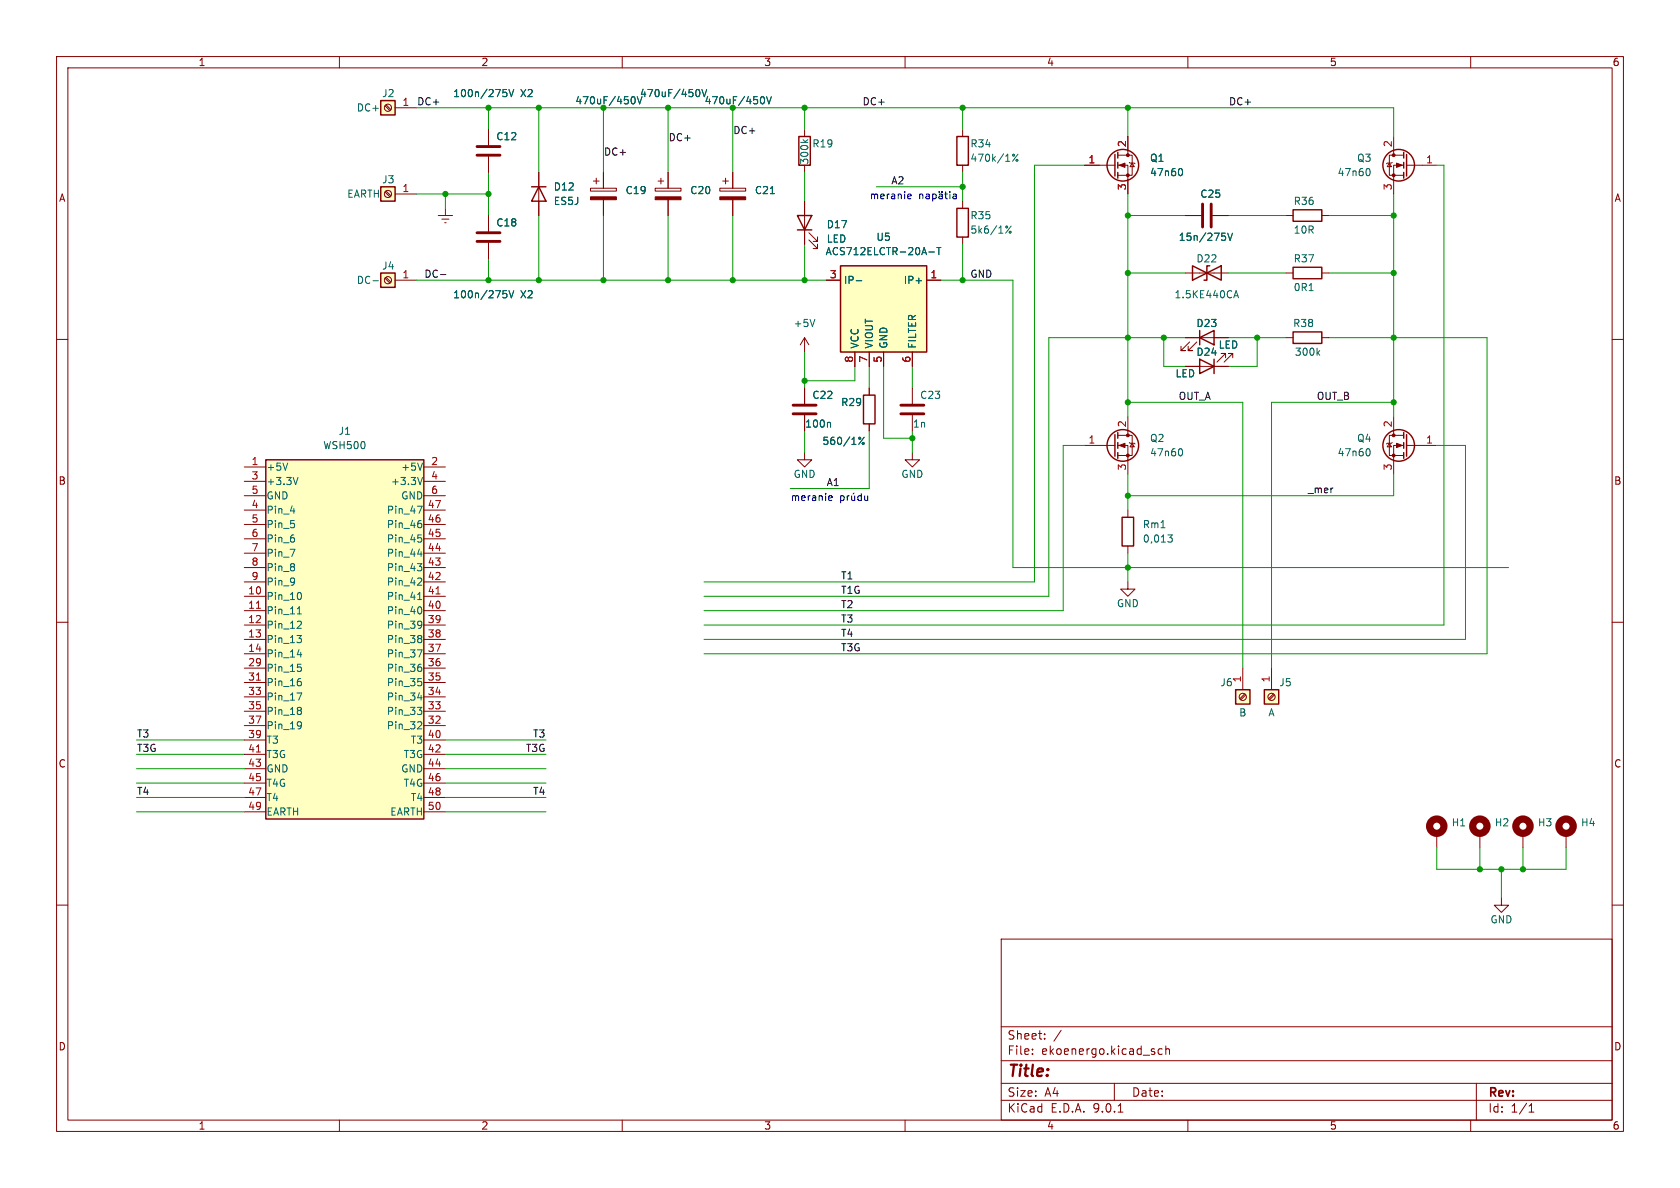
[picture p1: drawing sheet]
<svg xmlns="http://www.w3.org/2000/svg" width="297mm" height="210mm" viewBox="0 0 297 210" stroke-linecap="round" stroke-linejoin="round" font-family="sans-serif">
<g fill="none" stroke="#840000" stroke-width=".18">
<path d="M10 10h277v190h-277zM12 12h273v186h-273zM60 10v2M110 10v2M160 10v2M210 10v2M260 10v2M86.4 38.1v2.8M95.2 30.5v7.6M104.4 33.3h4.6v.5h-4.6zM104.9 32h1M105.4 31.5v1"/>
<path d="M106.7 30.5v2.8M106.7 35.3v2.8M115.8 33.3h4.6v.5h-4.6zM116.3 32h1M116.8 31.5v1M118.1 30.5v2.8M118.1 35.3v2.8M170.2 22.9v1.2M170.2 29.2v1.3M170.2 35.6v1.2M191.8 29.2h5.3M197.6 27.4h2.6v3.6h-2.6"/>
<path d="M197.6 29.2h1.8v5.1M199.4 24.1v3.3M199.6 28.7l.2 .1h.7l.2 .2M200.2 28.8l.3 .7h-.7zM86.4 42.9v2.8M170.2 41.9v1.3M209.5 59.7h7.7M10 60h2M161.3 68.6v2.8M161.3 73.4v2.8M209.5 64.8h7.7M210.3 60.5l-1.5 1.5h.7h-.7v-.8"/>
<path d="M211.6 60.5l-1.5 1.5h.7h-.7v-.8M216.7 63.2v-.7h-.8h.8l-1.6 1.5M217.9 63.2v-.7h-.7h.7l-1.5 1.5M285 60h2M161.3 80v1.3h1.3l-1.3 1.3-1.3-1.3h1.3M10 110h2M199.4 102.9v1.2h1.3l-1.3 1.3-1.3-1.3h1.3M285 110h2M254 147.3v2.6M10 160h2M177 166h108v32h-108zM285 160h2"/>
<path d="M60 198v2M110 198v2M160 198v2M177 194.5h108M177 191.5h108M177 187.5h108M177 181.5h108M182.5 186.3v.1M182.5 185.5v.1M184.7 183.6v.1M184.7 182.8v.1M187.6 182.1l-1.3 2"/>
<path d="M197 191.5v3M197.7 196.6h.8M205.5 185.5l-.5-.1-.3 .3v.4l.2 .2h.6M206.1 185.5l.2-.1 .4 .1v.9M206.1 184.9v1.5M210 198v2M260 198v2M261 191.5v6.5M270.3 196.6h.9M270.3 195.5l.4-.4v1.5"/>
</g>
<g fill="#840000" stroke="#840000" stroke-width=".18">
<path d="M115.8 34.8h4.6v.5h-4.6z"/>
<path d="M197.9 29.2l1-.4v.8z"/>
<path d="M104.4 34.8h4.6v.5h-4.6z"/>
<circle cx="199.4" cy="27.4" r=".25"/>
<circle cx="199.4" cy="31" r=".25"/>
</g>
<g fill="none" stroke="#006464" stroke-width=".18">
<path d="M111.8 17.2l.1-.1a.68 .68 0 0 1 .4 .6 .68 .68 0 0 1-.4 .7l-.1-.1M112.7 17.1l.4 1.3 .4-1.3M123.2 15.9l.1-.1a.68 .68 0 0 1 .4 .7 .68 .68 0 0 1-.4 .6l-.1-.1M124.1 15.8l.4 1.3 .4-1.3M178.8 39.9l-1 1.3M180 27.2l-1 1.3M208.6 29.8a.68 .68 0 0 1 .5 .6 .68 .68 0 0 1-.5 .7M89 51.4h.6M89.1 51.9h.3l.2 .2-.1 .5h-.4M90 51.4l.4 1.2 .4-1.2M177.9 40l.1-.1 .2 .2-.2 .2h-.1"/>
<circle cx="179.2" cy="27.4" r=".18"/>
<circle cx="179.8" cy="28.3" r=".18"/>
<circle cx="178.6" cy="41" r=".18"/>
</g>
<g fill="none" stroke="#840000" stroke-width=".25">
<path d="M94 33h2.5M95.2 33l1.3 2.6h-2.5zM169.2 24.1h2v5.1h-2zM169.2 36.8h2v5.1h-2zM197.1 27.3v3.8M197.6 26.9v1M197.6 28.7v1M197.6 30.5v1M212.1 59.7l2.5-1.3v2.6zM212.1 58.4v2.6M212.1 63.5l2.5 1.3-2.5 1.2zM214.6 63.5v2.5"/>
<circle cx="198.5" cy="29.2" r="2.79"/>
</g>
<path d="M84.3 41.1h4.1M84.3 42.7h4.1M159.3 71.6h4M159.3 73.2h4" fill="none" stroke="#840000" stroke-width=".51"/>
<circle cx="254" cy="146" r="1.27" fill="none" stroke="#840000" stroke-width="1.3"/>
<path d="M148.6 47h15.2v15.2h-15.2z" fill="#ffffc2"/>
<path d="M141 38.1h2.5l-1.3 2.5zM141.2 24.1h2.1v5.1h-2.1zM141 40.6h2.5M148.6 47h15.2v15.2h-15.2zM228.6 58.7h5.1v2h-5.1z" fill="none" stroke="#840000" stroke-width=".25"/>
<g fill="none" stroke="#840000" stroke-width=".18">
<path d="M127.3 33.3h4.5v.5h-4.5zM127.8 32h1M128.3 31.5v1M129.5 30.5v2.8M129.5 35.3v2.8M142.2 22.9v1.2M142.2 29.2v1.3M142.2 35.6v7.6M143 42.4l1.5 1.5v-.7v.7h-.7M143 41.1l1.5 1.6v-.8v.8h-.7M146 49.5h2.6M163.8 49.5h2.6"/>
<path d="M227.3 59.7h1.3M233.7 59.7h1.2M151.1 62.2v2.6M153.7 62.2v2.6M156.2 62.2v2.6M161.3 62.2v2.6"/>
</g>
<path d="M134.6 17.2l.1-.1a.68 .68 0 0 1 .5 .6 .68 .68 0 0 1-.5 .7l-.1-.1M135.5 17.1l.4 1.3 .5-1.3M136.2 34.2h.7M142 24.7l.5 .5M142.8 24.7l-.5 .3M151.4 49.6h.9M164.2 44.5h1M165.6 43.8h.7M166 43.8v1.2M233 62.3l.3 .5M233.3 62l-.5 .4" fill="none" stroke="#006464" stroke-width=".18"/>
<path d="M127.3 34.8h4.5v.5h-4.5z" fill="#840000" stroke="#840000" stroke-width=".18"/>
<path d="M223.5 121.9h2.6v2.6h-2.6z" fill="#ffffc2"/>
<g fill="none" stroke="#840000" stroke-width=".25">
<path d="M228.6 37.1h5.1v2h-5.1zM248.2 26.9v1M248.2 28.7v1M248.2 30.5v1M248.7 27.3v3.8M210.8 47l2.6 1.3-2.6 1.2zM213.4 48.3l2.5-1.3v2.5zM213.9 47h-.5v2.5h-.5M228.6 47.2h5.1v2.1h-5.1zM152.7 69.9h2v5h-2zM197.1 76.8v3.8M197.6 76.5v1"/>
<path d="M197.6 78.2v1M248.2 76.5v1M248.2 78.2v1M248.7 76.8v3.8M197.6 80v1M198.4 91.4h2v5.1h-2zM248.2 80v1M223.5 121.9h2.6v2.6h-2.6z"/>
<circle cx="247.3" cy="29.2" r="2.79"/>
<circle cx="198.5" cy="78.7" r="2.79"/>
<circle cx="247.3" cy="78.7" r="2.79"/>
</g>
<g fill="none" stroke="#840000" stroke-width=".18">
<path d="M209.5 38.1h2.8M214.4 38.1h2.8M227.3 38.1h1.3M233.7 38.1h1.2M245.6 28.8l.4 .7h-.8zM246.1 28.7l-.1 .1h-.8l-.1 .2M246.4 24.1v3.3M248.2 27.4h-2.6v3.6h2.6M248.2 29.2h-1.8v5.1M248.7 29.2h5.3M209.5 48.3h7.7M227.3 48.3h1.3"/>
<path d="M233.7 48.3h1.2M142.2 68.6v2.8M142.2 73.4v2.8M153.7 68.6v1.3M153.7 74.9v1.3M191.8 78.7h5.3M197.6 77h2.6v3.5h-2.6M197.6 78.7h1.8v5.1M199.4 73.7v3.3M199.6 78.2l.2 .2h.7l.2 .1M200.2 78.4l.3 .6h-.7zM245.6 78.4l.4 .6h-.8z"/>
<path d="M246.1 78.2l-.1 .2h-.8l-.1 .1M246.4 73.7v3.3M248.2 77h-2.6v3.5h2.6M248.2 78.7h-1.8v5.1M248.7 78.7h5.3M142.2 80v1.3h1.3l-1.3 1.3-1.2-1.3h1.2M199.4 90.2v1.2M199.4 96.5v1.3M224.8 118.1v3.8M225.1 122.7l-.8 .8M225.3 122.8l-.8 .9"/>
<circle cx="224.8" cy="123.2" r=".63"/>
</g>
<g fill="#840000" stroke="#840000" stroke-width=".18">
<path d="M246.9 28.8l1 .4-1 .4z"/>
<path d="M197.9 78.7l1-.3v.7z"/>
<path d="M246.9 78.4l1 .3-1 .4z"/>
<circle cx="246.4" cy="27.4" r=".25"/>
<circle cx="246.4" cy="31" r=".25"/>
<circle cx="199.4" cy="77" r=".25"/>
<circle cx="199.4" cy="80.5" r=".25"/>
<circle cx="246.4" cy="77" r=".25"/>
<circle cx="246.4" cy="80.5" r=".25"/>
</g>
<g fill="none" stroke="#006464" stroke-width=".18">
<path d="M241.8 29.8a.68 .68 0 0 1 .4 .6 .68 .68 0 0 1-.4 .7M216 41.2h.6M216.4 41.7l.3 .2v.3l-.3 .3M217 41.2l.5 1.3 .4-1.3M218.1 52.6l.4-1.2 .5 1.2M218.2 52.3h.6M231.4 51.4h.8M146.6 74.7l.2 .1v.7M152.8 77.3l-1 1.3M208.6 79.3a.68 .68 0 0 1 .5 .7 .68 .68 0 0 1-.5 .6M241.8 79.3a.68 .68 0 0 1 .4 .7 .68 .68 0 0 1-.4 .6M205.2 93.3h.8"/>
<path d="M206.5 94.6h.7l-.4 .4 .4 .2v.4l-.2 .2h-.4"/>
<circle cx="152" cy="77.5" r=".18"/>
<circle cx="152.6" cy="78.4" r=".18"/>
</g>
<path d="M212.6 36.1v4M214.1 36.1v4M140.2 71.6h4.1M140.2 73.2h4.1" fill="none" stroke="#840000" stroke-width=".51"/>
<path d="M67.3 48.3h2.5v2.5h-2.5z" fill="#ffffc2"/>
<path d="M67.3 48.3h2.5v2.5h-2.5z" fill="none" stroke="#840000" stroke-width=".25"/>
<g fill="none" stroke="#840000" stroke-width=".18">
<path d="M68.1 49.2l.8 .8M68.2 49l.9 .9M69.8 49.5h3.9M142.2 59.7l-.7 1.3M142.2 59.7l.8 1.3M142.2 59.7v2.5"/>
<circle cx="68.6" cy="49.5" r=".63"/>
</g>
<path d="M65.9 49.6h1M144.1 56.5l-.5 1.2" fill="none" stroke="#006464" stroke-width=".18"/>
<path d="M218.4 121.9h2.6v2.6h-2.6z" fill="#ffffc2"/>
<path d="M218.4 121.9h2.6v2.6h-2.6z" fill="none" stroke="#840000" stroke-width=".25"/>
<g fill="none" stroke="#840000" stroke-width=".18">
<path d="M219.7 118.1v3.8M220 122.7l-.8 .8M220.2 122.8l-.8 .9"/>
<circle cx="219.7" cy="123.2" r=".63"/>
</g>
<path d="M47 81.3h27.9v63.5h-27.9z" fill="#ffffc2"/>
<path d="M47 81.3h27.9v63.5h-27.9z" fill="none" stroke="#840000" stroke-width=".25"/>
<g fill="none" stroke="#840000" stroke-width=".18">
<path d="M86.4 22.9v2.8M86.4 27.7v2.8M43.2 82.6h3.8M43.2 85.1h3.8M43.2 87.6h3.8M43.2 90.2h3.8M43.2 92.7h3.8M43.2 95.3h3.8M43.2 97.8h3.8M74.9 82.6h3.8M74.9 85.1h3.8M74.9 87.6h3.8"/>
<path d="M74.9 90.2h3.8M74.9 92.7h3.8M74.9 95.3h3.8M74.9 97.8h3.8M43.2 100.3h3.8M43.2 102.9h3.8M43.2 105.4h3.8M43.2 108h3.8M43.2 110.5h3.8M43.2 113h3.8M43.2 115.6h3.8M43.2 118.1h3.8"/>
<path d="M74.9 100.3h3.8M74.9 102.9h3.8M74.9 105.4h3.8M74.9 108h3.8M74.9 110.5h3.8M74.9 113h3.8M74.9 115.6h3.8M74.9 118.1h3.8M43.2 120.7h3.8M43.2 123.2h3.8M43.2 125.7h3.8M43.2 128.3h3.8"/>
<path d="M43.2 130.8h3.8M43.2 133.4h3.8M43.2 135.9h3.8M43.2 138.4h3.8M74.9 120.7h3.8M74.9 123.2h3.8M74.9 125.7h3.8M74.9 128.3h3.8M74.9 130.8h3.8M74.9 133.4h3.8M74.9 135.9h3.8M74.9 138.4h3.8"/>
<path d="M43.2 141h3.8M43.2 143.5h3.8M74.9 141h3.8M74.9 143.5h3.8M261.6 147.3v2.6M265.4 158.8v1.2h1.3l-1.3 1.3-1.2-1.3h1.2M269.2 147.3v2.6M276.9 147.3v2.6"/>
</g>
<g fill="none" stroke="#006464" stroke-width=".18">
<path d="M89 15.8h.6M89.1 16.3h.3l.2 .2v.5l-.5 .1M90 15.8l.4 1.3 .4-1.3M50.9 81.9l-.5 1.2M51.3 97.1h.8l-.5 1.3M51.3 90.3h.8M52.7 84.4l-.4 1.3M73.8 89.5h.8l-.5 1.2M73.8 99.6h.8l-.5 .5M73.8 97.9h.8M73.9 94.6h.6M74.2 92h.2"/>
<path d="M74.3 92.5l.3 .2v.3l-.3 .3M74.3 95l.3 .3v.3l-.3 .2M74.4 97.5v.9M74.7 81.9l-.4 1.2M74.7 84.4l-.4 1.3M52.5 112.3h.8l-.4 .5M52.6 108.5h.7M52.6 115.7h.7M52.6 117.4h.6M52.7 107.6l.2-.3v1.2M52.9 120h.3M53 104.7a.79 .79 0 0 1 0 1.3"/>
<path d="M53 109.8l.3 .2-.1 .3-.7 .8h.8M53 112.8l.3 .3v.3l-.3 .2M53 117.9l.3 .2v.3l-.3 .3M53.2 115.3v.8M73.8 114.9h.8l-.5 1.2M73.8 106h.8M73.9 120h.6M74 105l.2-.3v1.3M74.2 117.4h.2M74.3 107.3a.79 .79 0 0 1 0 1.2M74.3 100.1l.3 .3v.3l-.3 .2M74.3 102.2l.3 .2-.1 .3-.7 .7h.8"/>
<path d="M74.3 109.8l.2 .1a1.03 1.03 0 0 1-.2 1.1M74.3 112.3l.3 .3-.3 .3 .3 .2v.3l-.3 .2M74.3 117.9l.3 .2v.3l-.3 .3M74.6 110.3l-.3 .3M52.5 122.5h.8l-.5 1.3M53 120.4l.3 .3v.3l-.3 .2M53 125l.3 .3-.3 .3 .3 .2v.3l-.3 .2M53 127.6l.2 .1a1.03 1.03 0 0 1-.2 1.1M53.3 128.1l-.3 .3M73.8 125h.8l-.5 .5M73.8 123.3h.8M74.3 120.4l.3 .3v.3l-.3 .2"/>
<path d="M74.3 125.5l.3 .3v.3l-.3 .2M74.3 127.6l.3 .2-.1 .3-.7 .7h.8M74.4 122.9v.9"/>
</g>
<path d="M45.3 107.5h.8M77.1 105h.7M45.3 120.2h.8M45.3 132.9h.8" fill="none" stroke="#a90000" stroke-width=".18"/>
<g fill="none" stroke="#840000" stroke-width="1.3">
<circle cx="261.6" cy="146" r="1.27"/>
<circle cx="269.2" cy="146" r="1.27"/>
<circle cx="276.9" cy="146" r="1.27"/>
</g>
<path d="M84.3 25.9h4.1M84.3 27.4h4.1" fill="none" stroke="#840000" stroke-width=".51"/>
<path d="M67.3 17.8h2.5v2.5h-2.5z" fill="#ffffc2"/>
<path d="M67.3 17.8h2.5v2.5h-2.5z" fill="none" stroke="#840000" stroke-width=".25"/>
<g fill="none" stroke="#840000" stroke-width=".18">
<path d="M68.1 18.7l.8 .9M68.2 18.5l.9 .9M69.8 19.1h3.9"/>
<circle cx="68.6" cy="19" r=".63"/>
</g>
<path d="M67.3 33h2.5v2.6h-2.5z" fill="#ffffc2"/>
<path d="M67.3 33h2.5v2.6h-2.5z" fill="none" stroke="#840000" stroke-width=".25"/>
<g fill="none" stroke="#840000" stroke-width=".18">
<path d="M68.1 34l.8 .8M68.2 33.8l.9 .8M69.8 34.3h3.9M77.5 38.1h2.5M78.1 38.7h1.3M78.6 39.4h.3M78.7 36.8v1.3M86.4 22.9v2.8M86.4 27.7v2.8M86.4 38.1v2.8M95.2 30.5v2.5M95.2 35.6v2.5"/>
<path d="M106.7 30.5v2.8M106.7 35.3v2.8M118.1 30.5v2.8M118.1 35.3v2.8M129.5 30.5v2.8M129.5 35.3v2.8M142.2 35.6v2.5M191.8 29.2h2.5M199.4 24.1v2.6M199.4 31.8v2.5M209.5 38.1h2.8M214.4 38.1h2.8"/>
<path d="M86.4 42.9v2.8M142.2 40.6v2.6M146 49.5h2.6M163.8 49.5h2.6M209.5 59.7h2.6M214.6 59.7h2.6M142.2 68.6v2.8M142.2 73.4v2.8M151.1 62.2v2.6M153.7 62.2v2.6M153.7 68.6v1.3M153.7 74.9v1.3"/>
<path d="M156.2 62.2v2.6M161.3 62.2v2.6M209.5 64.8h2.6M214.6 64.8h2.6"/>
<circle cx="68.6" cy="34.3" r=".63"/>
</g>
<path d="M77.9 48.5h.9" fill="none" stroke="#0f0f0f" stroke-width=".18"/>
<g fill="none" stroke="#009600" stroke-width=".18">
<path d="M73.7 19.1h172.7v5M86.4 19.1v3.8M95.2 19.1v11.4M106.7 19.1v11.4M118.1 19.1v11.4M129.5 19.1v11.4M142.2 19.1v3.8M170.2 19.1v3.8M199.4 19.1v5M73.7 34.3h12.7M78.7 34.3v2.5M86.4 30.5v7.6"/>
<path d="M95.2 38.1v11.4M106.7 38.1v11.4M118.1 38.1v11.4M129.5 38.1v11.4M142.2 30.5v5.1M154.9 33h15.3M170.2 30.5v5.1M191.8 29.2h-8.9v73.7h-58.4M199.4 34.3v39.4M199.4 38.1h10.1M217.2 38.1h10.1M234.9 38.1h11.5"/>
<path d="M246.4 34.3v39.4M254 29.2h1.3v81.3h-130.8M73.7 49.5h72.3M86.4 45.7v3.8M142.2 43.2v6.3M166.4 49.5h12.7v50.8h87.6M170.2 43.2v6.3M199.4 48.3h10.1M205.7 59.7v5.1h3.8M209.5 59.7h-24.1v45.7h-60.9M217.2 59.7h10.1M217.2 48.3h10.1"/>
<path d="M222.2 59.7v5.1h-5M234.9 59.7h28v55.9h-138.4M234.9 48.3h11.5M142.2 62.2v6.4M142.2 76.2v3.8M151.1 64.8v2.5h-8.9M153.7 64.8v3.8M153.7 76.2v10.2h-14M156.2 64.8v12.7h5.1M161.3 64.8v3.8M161.3 76.2v3.8M191.8 78.7h-3.8v29.3h-63.5"/>
<path d="M199.4 71.1h20.3v47M246.4 71.1h-21.6v47M254 78.7h5.1v34.3h-134.6M199.4 83.8v6.4M199.4 97.8v5.1M246.4 83.8v3.8h-47M24.1 135.9h19.1M24.1 138.4h19.1M24.1 130.8h19.1M24.1 133.4h19.1M78.7 135.9h17.8M78.7 138.4h17.8"/>
<path d="M78.7 130.8h17.8M78.7 133.4h17.8M24.1 141h19.1M24.1 143.5h19.1M78.7 141h17.8M78.7 143.5h17.8M254 149.9v3.8h22.9v-3.8M261.6 149.9v3.8M265.4 153.7v5.1M269.2 149.9v3.8"/>
</g>
<g fill="none" stroke="#0000c2" stroke-width=".18">
<path d="M160.5 35.1h.5M160.5 34.4l.4-.1 .2 .3-.6 .1M162.6 34.4l.2-.1 .3 .1v.7M162.6 34.3v.8M163.7 34.4h.5l.1 .7M164.3 34.6l-.4 .1-.2 .1 .2 .3h.4M164.9 34.4l.4-.1 .2 .2-.1 .6h-.5M164.9 34.3v1.3M166 34.4h.5l.1 .7M166 33.9v.1M166.5 33.9v.1M166.6 34.6l-.4 .1-.2 .1 .2 .3h.4"/>
<path d="M167 34.3h.5M167.2 33.9v1.1l.3 .1M167.9 33.9v.1M167.9 34.3v.8M168.5 34.4h.5l.1 .7M169.1 34.6l-.5 .1-.1 .1 .1 .3h.5M146.6 88.4h.5M146.6 87.7l.3-.1 .2 .3-.6 .2M148.6 87.7l.4-.1 .2 .3-.1 .5h-.5M148.6 87.6v1.3M149.8 87.6v.9M150.1 87.6l-.3 .3"/>
<path d="M150.6 87.6v.8l.3 .1 .2-.1M151 87.2l-.2 .1M151.1 87.6v.9M152.3 87.7l-.4-.1-.2 .3 .1 .5h.5M152.3 87.2v1.3M152.9 87.6v.8l.3 .1 .2-.1M153.4 87.6v.9"/>
</g>
<g fill="none" stroke="#006464" stroke-width=".18">
<path d="M89 15.8h.6M89.1 16.3h.3l.2 .2v.5l-.5 .1M90 15.8l.4 1.3 .4-1.3M111.8 17.2l.1-.1a.68 .68 0 0 1 .4 .6 .68 .68 0 0 1-.4 .7l-.1-.1M112.7 17.1l.4 1.3 .4-1.3M123.2 15.9l.1-.1a.68 .68 0 0 1 .4 .7 .68 .68 0 0 1-.4 .6l-.1-.1M124.1 15.8l.4 1.3 .4-1.3M134.6 17.2l.1-.1a.68 .68 0 0 1 .5 .6 .68 .68 0 0 1-.5 .7l-.1-.1M135.5 17.1l.4 1.3 .5-1.3M136.2 34.2h.7M208.6 29.8a.68 .68 0 0 1 .5 .6 .68 .68 0 0 1-.5 .7M89 51.4h.6"/>
<path d="M89.1 51.9h.3l.2 .2-.1 .5h-.4M90 51.4l.4 1.2 .4-1.2M151.4 49.6h.9M164.2 44.5h1M165.6 43.8h.7M166 43.8v1.2M216 41.2h.6M216.4 41.7l.3 .2v.3l-.3 .3M217 41.2l.5 1.3 .4-1.3M146.6 74.7l.2 .1v.7M152.8 77.3l-1 1.3"/>
<circle cx="152" cy="77.5" r=".18"/>
<circle cx="152.6" cy="78.4" r=".18"/>
</g>
<g fill="#009600" stroke="#009600" stroke-width=".18">
<circle cx="161.3" cy="77.5" r=".46"/>
<circle cx="199.4" cy="48.3" r=".46"/>
<circle cx="199.4" cy="38.1" r=".46"/>
<circle cx="205.7" cy="59.7" r=".46"/>
<circle cx="199.4" cy="59.7" r=".46"/>
<circle cx="199.4" cy="71.1" r=".46"/>
<circle cx="199.4" cy="87.6" r=".46"/>
<circle cx="199.4" cy="100.3" r=".46"/>
<circle cx="170.2" cy="19.1" r=".46"/>
<circle cx="170.2" cy="33" r=".46"/>
<circle cx="142.2" cy="19.1" r=".46"/>
<circle cx="129.5" cy="19.1" r=".46"/>
<circle cx="142.2" cy="67.3" r=".46"/>
<circle cx="142.2" cy="49.5" r=".46"/>
<circle cx="129.5" cy="49.5" r=".46"/>
<circle cx="170.2" cy="49.5" r=".46"/>
<circle cx="269.2" cy="153.7" r=".46"/>
<circle cx="261.6" cy="153.7" r=".46"/>
<circle cx="265.4" cy="153.7" r=".46"/>
<circle cx="86.4" cy="19.1" r=".46"/>
<circle cx="95.2" cy="19.1" r=".46"/>
<circle cx="78.7" cy="34.3" r=".46"/>
<circle cx="106.7" cy="19.1" r=".46"/>
<circle cx="118.1" cy="19.1" r=".46"/>
<circle cx="118.1" cy="49.5" r=".46"/>
<circle cx="106.7" cy="49.5" r=".46"/>
<circle cx="222.2" cy="59.7" r=".46"/>
<circle cx="246.4" cy="59.7" r=".46"/>
<circle cx="246.4" cy="48.3" r=".46"/>
<circle cx="246.4" cy="71.1" r=".46"/>
<circle cx="246.4" cy="38.1" r=".46"/>
<circle cx="199.4" cy="19.1" r=".46"/>
<circle cx="95.2" cy="49.5" r=".46"/>
<circle cx="86.4" cy="49.5" r=".46"/>
<circle cx="86.4" cy="34.3" r=".46"/>
</g>
<text font-size="2.8" fill="#840000" x="178" y="190.9">Title:</text>
<g font-size="2.1" fill="#840000">
<text x="178" y="184">Sheet:</text>
<text x="178" y="186.7">File:</text>
<text x="184.1" y="186.7">ekoenergo.kicad_sch</text>
<text x="178" y="196.9">KiCad</text>
<text x="178" y="194.1">Size:</text>
<text x="184.7" y="194.1">A4</text>
<text x="185.7" y="196.9">E.D.A.</text>
<text x="193.3" y="196.9">9.0.1</text>
<text x="200" y="194.1">Date:</text>
<text x="263" y="194.3">Rev:</text>
<text x="263" y="196.9">Id:</text>
<text x="267.1" y="196.9">1/1</text>
</g>
<g font-size="1.8" fill="#840000">
<text x="35" y="11.9">1</text>
<text x="85" y="11.9">2</text>
<text x="135" y="11.9">3</text>
<text x="185" y="11.9">4</text>
<text x="235" y="11.9">5</text>
<text x="285" y="11.9">6</text>
<text x="10.3" y="35.9">A</text>
<text x="285.3" y="35.9">A</text>
<text x="10.3" y="85.9">B</text>
<text x="285.3" y="85.9">B</text>
<text x="10.3" y="135.9">C</text>
<text x="285.3" y="135.9">C</text>
<text x="10.3" y="185.9">D</text>
<text x="285.3" y="185.9">D</text>
<text x="35" y="199.9">1</text>
<text x="85" y="199.9">2</text>
<text x="135" y="199.9">3</text>
<text x="185" y="199.9">4</text>
<text x="235" y="199.9">5</text>
<text x="285" y="199.9">6</text>
</g>
<g font-size="1.8" fill="#006464">
<text x="67.5" y="17.4">J2</text>
<text x="80" y="17.4">100n/275V</text>
<text x="92" y="17.4">X2</text>
<text x="113" y="17.4">470uF/450V</text>
<text x="63" y="19.9">DC+</text>
<text x="101.6" y="18.6">470uF/450V</text>
<text x="124.5" y="18.6">470uF/450V</text>
<text x="87.6" y="25">C12</text>
<text x="143.1" y="29.2" transform="rotate(-90 143.1 29.2)">300k</text>
<text x="143.5" y="26.3">R19</text>
<text x="171.5" y="26.3">R34</text>
<text x="171.5" y="28.8">470k/1%</text>
<text x="203.2" y="28.8">Q1</text>
<text x="239.8" y="28.8">Q3</text>
<text x="61.3" y="35.2">EARTH</text>
<text x="67.5" y="32.6">J3</text>
<text x="97.8" y="33.9">D12</text>
<text x="110.5" y="34.5">C19</text>
<text x="121.9" y="34.5">C20</text>
<text x="133.4" y="34.5">C21</text>
<text x="203.2" y="31.3">47n60</text>
<text x="212.1" y="35.2">C25</text>
<text x="236.4" y="31.3">47n60</text>
<text x="87.6" y="40.2">C18</text>
<text x="97.8" y="36.4">ES5J</text>
<text x="146.1" y="40.6">D17</text>
<text x="171.5" y="41.5">5k6/1%</text>
<text x="171.5" y="39">R35</text>
<text x="228.6" y="36.4">R36</text>
<text x="228.6" y="41.5">10R</text>
<text x="67.5" y="47.9">J4</text>
<text x="145.9" y="45.3">ACS712ELCTR-20A-T</text>
<text x="146.1" y="43.1">LED</text>
<text x="154.8" y="42.8">U5</text>
<text x="208.3" y="42.8">15n/275V</text>
<text x="211.4" y="46.6">D22</text>
<text x="228.6" y="46.6">R37</text>
<text x="63" y="50.4">DC-</text>
<text x="80" y="52.9">100n/275V</text>
<text x="92" y="52.9">X2</text>
<text x="149.1" y="50.4">IP-</text>
<text x="159.7" y="50.4">IP+</text>
<text x="207.5" y="52.9">1.5KE440CA</text>
<text x="228.6" y="51.7">0R1</text>
<text x="140.2" y="58">+5V</text>
<text x="211.4" y="58">D23</text>
<text x="228.5" y="58">R38</text>
<text x="152" y="61.7" transform="rotate(-90 152 61.7)">VCC</text>
<text x="154.5" y="61.7" transform="rotate(-90 154.5 61.7)">VIOUT</text>
<text x="157.1" y="61.7" transform="rotate(-90 157.1 61.7)">GND</text>
<text x="162.2" y="61.7" transform="rotate(-90 162.2 61.7)">FILTER</text>
<text x="211.4" y="63.1">D24</text>
<text x="215.3" y="61.8">LED</text>
<text x="228.8" y="63.1">300k</text>
<text x="143.5" y="70.7">C22</text>
<text x="148.6" y="72">R29</text>
<text x="162.6" y="70.7">C23</text>
<text x="207.7" y="66.9">LED</text>
<text x="59.8" y="77.1">J1</text>
<text x="142.2" y="75.8">100n</text>
<text x="161.3" y="75.8">1n</text>
<text x="47" y="83.4">+5V</text>
<text x="57" y="79.6">WSH500</text>
<text x="70.8" y="83.4">+5V</text>
<text x="145.3" y="78.8">560/1%</text>
<text x="203.2" y="78.3">Q2</text>
<text x="203.2" y="80.9">47n60</text>
<text x="236.4" y="80.9">47n60</text>
<text x="239.8" y="78.3">Q4</text>
<text x="47" y="86">+3.3V</text>
<text x="47" y="88.5">GND</text>
<text x="69" y="86">+3.3V</text>
<text x="70.8" y="88.5">GND</text>
<text x="140.2" y="84.7">GND</text>
<text x="159.3" y="84.7">GND</text>
<text x="47" y="91">Pin_4</text>
<text x="47" y="93.6">Pin_5</text>
<text x="68.3" y="91">Pin_47</text>
<text x="68.3" y="93.6">Pin_46</text>
<text x="201.9" y="93.6">Rm1</text>
<text x="47" y="96.1">Pin_6</text>
<text x="47" y="98.7">Pin_7</text>
<text x="47" y="101.2">Pin_8</text>
<text x="68.3" y="96.1">Pin_45</text>
<text x="68.3" y="98.7">Pin_44</text>
<text x="68.3" y="101.2">Pin_43</text>
<text x="201.9" y="96.1">0,013</text>
<text x="47" y="103.7">Pin_9</text>
<text x="47" y="106.3">Pin_10</text>
<text x="68.3" y="103.7">Pin_42</text>
<text x="68.3" y="106.3">Pin_41</text>
<text x="197.4" y="107.5">GND</text>
<text x="47" y="108.8">Pin_11</text>
<text x="47" y="111.4">Pin_12</text>
<text x="47" y="113.9">Pin_13</text>
<text x="68.3" y="108.8">Pin_40</text>
<text x="68.3" y="111.4">Pin_39</text>
<text x="68.3" y="113.9">Pin_38</text>
<text x="47" y="116.4">Pin_14</text>
<text x="47" y="119">Pin_15</text>
<text x="68.3" y="116.4">Pin_37</text>
<text x="68.3" y="119">Pin_36</text>
<text x="47" y="121.5">Pin_16</text>
<text x="47" y="124.1">Pin_17</text>
<text x="68.3" y="121.5">Pin_35</text>
<text x="68.3" y="124.1">Pin_34</text>
<text x="215.7" y="121.5">J6</text>
<text x="219.5" y="120.7" transform="rotate(-90 219.5 120.7)">1</text>
<text x="226.1" y="121.5">J5</text>
<text x="47" y="126.6">Pin_18</text>
<text x="47" y="129.1">Pin_19</text>
<text x="47" y="131.7">T3</text>
<text x="68.3" y="126.6">Pin_33</text>
<text x="68.3" y="129.1">Pin_32</text>
<text x="72.5" y="131.7">T3</text>
<text x="219" y="126.8">B</text>
<text x="224.1" y="126.8">A</text>
<text x="47" y="134.2">T3G</text>
<text x="47" y="136.8">GND</text>
<text x="70.8" y="136.8">GND</text>
<text x="71.3" y="134.2">T3G</text>
<text x="47" y="139.3">T4G</text>
<text x="47" y="141.8">T4</text>
<text x="71.3" y="139.3">T4G</text>
<text x="72.5" y="141.8">T4</text>
<text x="47" y="144.4">EARTH</text>
<text x="68.9" y="144.4">EARTH</text>
<text x="256.5" y="146.3">H1</text>
<text x="264.2" y="146.3">H2</text>
<text x="271.8" y="146.3">H3</text>
<text x="279.4" y="146.3">H4</text>
<text x="263.4" y="163.4">GND</text>
</g>
<g font-size="1.8" fill="#a90000">
<text x="71" y="18.8">1</text>
<text x="192.3" y="29">1</text>
<text x="199.1" y="26.1" transform="rotate(-90 199.1 26.1)">2</text>
<text x="246.1" y="26.1" transform="rotate(-90 246.1 26.1)">2</text>
<text x="252" y="29">1</text>
<text x="71" y="34">1</text>
<text x="199.1" y="33.7" transform="rotate(-90 199.1 33.7)">3</text>
<text x="246.1" y="33.7" transform="rotate(-90 246.1 33.7)">3</text>
<text x="71" y="49.3">1</text>
<text x="146.6" y="49.3">3</text>
<text x="164.4" y="49.3">1</text>
<text x="150.9" y="64.2" transform="rotate(-90 150.9 64.2)">8</text>
<text x="153.4" y="64.2" transform="rotate(-90 153.4 64.2)">7</text>
<text x="156" y="64.2" transform="rotate(-90 156 64.2)">5</text>
<text x="161" y="64.2" transform="rotate(-90 161 64.2)">6</text>
<text x="199.1" y="75.6" transform="rotate(-90 199.1 75.6)">2</text>
<text x="246.1" y="75.6" transform="rotate(-90 246.1 75.6)">2</text>
<text x="44.4" y="82.3">1</text>
<text x="76.1" y="82.3">2</text>
<text x="192.3" y="78.5">1</text>
<text x="199.1" y="83.3" transform="rotate(-90 199.1 83.3)">3</text>
<text x="246.1" y="83.3" transform="rotate(-90 246.1 83.3)">3</text>
<text x="252" y="78.5">1</text>
<text x="44.4" y="84.8">3</text>
<text x="44.4" y="87.4">5</text>
<text x="44.4" y="89.9">4</text>
<text x="75.5" y="89.9">47</text>
<text x="76.1" y="84.8">4</text>
<text x="76.1" y="87.4">6</text>
<text x="44.4" y="92.5">5</text>
<text x="44.4" y="95">6</text>
<text x="75.5" y="92.5">46</text>
<text x="75.5" y="95">45</text>
<text x="44.4" y="97.5">7</text>
<text x="44.4" y="100.1">8</text>
<text x="75.5" y="97.5">44</text>
<text x="75.5" y="100.1">43</text>
<text x="43.8" y="105.2">10</text>
<text x="43.8" y="107.7">11</text>
<text x="44.4" y="102.6">9</text>
<text x="75.5" y="102.6">42</text>
<text x="75.5" y="105.2">41</text>
<text x="75.5" y="107.7">40</text>
<text x="43.8" y="110.2">12</text>
<text x="43.8" y="112.8">13</text>
<text x="75.5" y="110.2">39</text>
<text x="75.5" y="112.8">38</text>
<text x="43.8" y="115.3">14</text>
<text x="43.8" y="117.9">29</text>
<text x="75.5" y="115.3">37</text>
<text x="75.5" y="117.9">36</text>
<text x="43.8" y="120.4">31</text>
<text x="43.8" y="122.9">33</text>
<text x="43.8" y="125.5">35</text>
<text x="75.5" y="120.4">35</text>
<text x="75.5" y="122.9">34</text>
<text x="75.5" y="125.5">33</text>
<text x="224.5" y="120.7" transform="rotate(-90 224.5 120.7)">1</text>
<text x="43.8" y="128">37</text>
<text x="43.8" y="130.6">39</text>
<text x="75.5" y="128">32</text>
<text x="75.5" y="130.6">40</text>
<text x="43.8" y="133.1">41</text>
<text x="43.8" y="135.6">43</text>
<text x="75.5" y="133.1">42</text>
<text x="75.5" y="135.6">44</text>
<text x="43.8" y="138.2">45</text>
<text x="43.8" y="140.7">47</text>
<text x="43.8" y="143.3">49</text>
<text x="75.5" y="138.2">46</text>
<text x="75.5" y="140.7">48</text>
<text x="75.5" y="143.3">50</text>
</g>
<g font-size="1.8" fill="#0f0f0f">
<text x="73.7" y="18.7">DC+</text>
<text x="129.5" y="23.8">DC+</text>
<text x="152.4" y="18.7">DC+</text>
<text x="217.2" y="18.7">DC+</text>
<text x="106.7" y="27.6">DC+</text>
<text x="118.1" y="25.1">DC+</text>
<text x="157.5" y="32.7">A2</text>
<text x="74.9" y="49.2">DC-</text>
<text x="171.4" y="49.2">GND</text>
<text x="208.3" y="70.8">OUT_A</text>
<text x="232.7" y="70.8">OUT_B</text>
<text x="146" y="86">A1</text>
<text x="231.1" y="87.3">_mer</text>
<text x="148.6" y="105.1">T1G</text>
<text x="148.6" y="107.6">T2</text>
<text x="148.6" y="102.5">T1</text>
<text x="148.6" y="112.7">T4</text>
<text x="148.6" y="110.1">T3</text>
<text x="148.6" y="115.2">T3G</text>
<text x="24.1" y="130.5">T3</text>
<text x="94.1" y="130.5">T3</text>
<text x="24.1" y="133">T3G</text>
<text x="92.9" y="133">T3G</text>
<text x="24.1" y="140.6">T4</text>
<text x="94.1" y="140.6">T4</text>
</g>
<g font-size="1.8" fill="#0000c2">
<text x="153.7" y="35.3">meranie</text>
<text x="139.7" y="88.7">meranie</text>
</g>
</svg>
